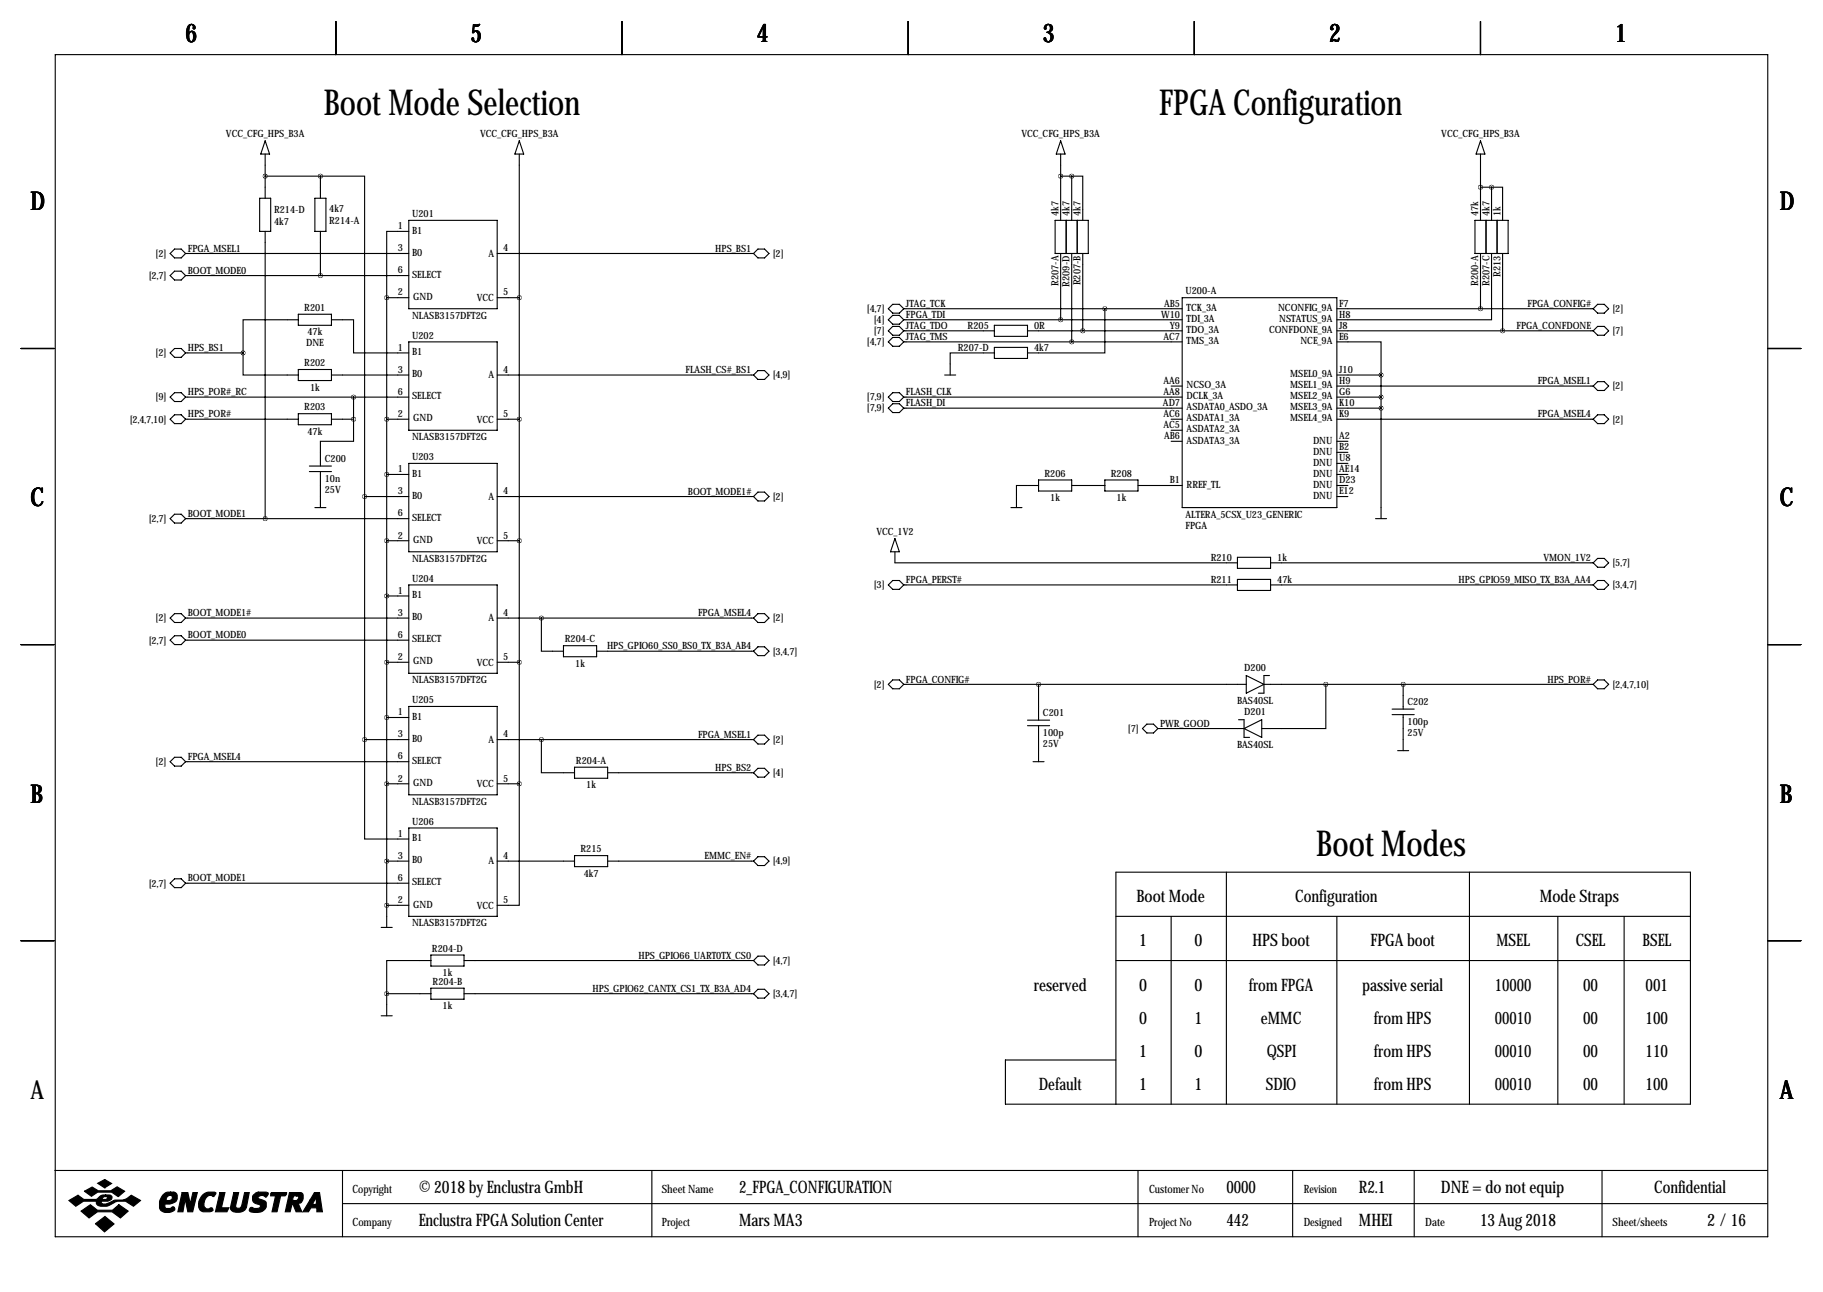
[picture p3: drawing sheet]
<svg xmlns="http://www.w3.org/2000/svg" width="419mm" height="297mm" viewBox="0 0 419 297" stroke-linecap="round" stroke-linejoin="round" font-family="sans-serif">
<g fill="none" stroke="#000" stroke-width=".25">
<path d="M12.7 12.6h393.7v271.7h-393.7zM77.2 4.9v7.7M143 4.9v7.7M208.8 4.9v7.7M274.6 4.9v7.7M340.4 4.9v7.7M61 35.4v10.2M61 32.4l1 3h-2.1zM119.4 32.4l1 3h-2zM119.4 35.4v144.8M243.8 35.4v15.3M243.8 32.4l1.1 3h-2.1z"/>
<path d="M340.4 35.4v15.3M340.4 32.4l1 3h-2.1zM39.1 58.3l1-1h1.6l1 1-1 1h-1.6zM42.7 58.3h51.3M59.7 45.6h2.5v7.6h-2.5zM61 53.2v66M61 40.5h12.7M72.4 45.6h2.5v7.6h-2.5zM73.7 40.5h10.1v73.7M73.7 40.5v5.1M73.7 53.2v10.2M94 53.2h-5.1v15.2"/>
<path d="M94 50.7h20.3v20.3h-20.3zM114.3 58.3h58.9M173.2 58.3l1-1h1.6l1 1-1 1h-1.6zM242.6 50.7h7.6v7.6h-7.6zM243.8 58.3v15.2M243.8 40.5h2.6M245.1 50.7v7.6M246.4 40.5h2.5v10.2M246.4 40.5v10.2M246.4 58.3v20.3M247.6 50.7v7.6M248.9 58.3v17.8"/>
<path d="M339.1 50.7h7.6v7.6h-7.6zM340.4 58.3v12.7M340.4 43h2.5M341.6 50.7v7.6M342.9 43h2.5v7.7M342.9 58.3v15.2h-35.6M342.9 43v7.7M344.2 50.7v7.6M345.4 58.3v17.8M39.1 63.4l1-1.1h1.6l1 1.1-1 1h-1.6zM42.7 63.4h51.3M68.6 73.5h-12.7v7.6"/>
<path d="M68.6 72.2h7.6v2.6h-7.6zM76.2 73.5h5.1v7.6h12.7M88.9 68.4h5.1M88.9 68.4v144.8M94 78.6h20.3v20.3h-20.3zM114.3 68.4h5.1M204.2 78.6l1-1h1.6l1 1-1 1h-1.6zM204.2 71l1-1h1.6l1 1-1 1h-1.6zM204.2 76.1l1-1.1h1.6l1 1.1-1 1h-1.6zM204.2 73.5l1-1h1.6l1 1-1 1h-1.6zM207.8 71h64M207.8 73.5h64"/>
<path d="M207.8 76.1h20.8M207.8 78.6h64M228.6 74.8h7.6v2.5h-7.6zM228.6 79.9h7.6v2.5h-7.6zM236.2 76.1h35.6M254 71v10.1h-17.8M271.8 68.4h35.5v48.3h-35.5zM307.3 78.6h10.2v7.6M307.3 71h59M307.3 76.1h59M366.3 71l1-1h1.5l1 1-1 1h-1.5zM366.3 76.1l1-1.1h1.5l1 1.1-1 1h-1.5z"/>
<path d="M4.8 80.1h7.6M39.1 81.1l1-1h1.6l1 1-1 1.1h-1.6zM39.1 96.4l1-1h1.6l1 1-1 1h-1.6zM39.1 91.3l1-1h1.6l1 1-1 1h-1.6zM42.7 91.3h51.3M42.7 96.4h25.9M42.7 81.1h13.2M55.9 81.1v5.1h12.7M68.6 84.9h7.6v2.6h-7.6zM68.6 95.1h7.6v2.5h-7.6zM76.2 96.4h5.1M76.2 86.2h17.8"/>
<path d="M81.3 96.4v5.1h-7.6v5.6M81.3 91.3v5.1M88.9 96.4h5.1M114.3 96.4h5.1M114.3 86.2h58.9M174.2 85.2h1.6l1 1-1 1h-1.6l-1-1zM204.2 93.8l1-1h1.6l1 1-1 1.1h-1.6zM204.2 91.3l1-1h1.6l1 1-1 1h-1.6zM207.8 91.3h64M207.8 93.8h64M217.2 86.2h2.5M228.6 81.1h-10.2v5.1"/>
<path d="M269.2 88.8h2.6M269.2 96.4h2.6M269.2 98.9h2.6M307.3 88.8h59M307.3 91.3h10.2M307.3 93.8h10.2M307.3 96.4h59M307.3 86.2h10.2M317.5 86.2v33M367.3 87.7h1.5l1 1.1-1 1h-1.5l-1-1zM367.3 95.4h1.5l1 1-1 1h-1.5l-1-1zM406.4 80.1h7.6"/>
<path d="M39.1 119.2l1-1h1.6l1 1-1 1.1h-1.6zM42.7 119.2h51.3M71.1 107.1h5.1M71.1 108.4h5.1M72.4 116.7h2.5M73.7 108.4v8.3M83.8 114.2h10.2M83.8 114.2v55.8M88.9 109.1h5.1M94 106.5h20.3v20.4h-20.3zM114.3 114.2h58.9M174.2 113.1h1.6l1 1.1-1 1h-1.6l-1-1z"/>
<path d="M232.4 116.7h2.5M238.8 111.6h-5.1v5.1M238.8 110.3h7.6v2.6h-7.6zM246.4 111.6h7.6M254 110.3h7.6v2.6h-7.6zM261.6 111.6h10.2M269.2 101.5h2.6M307.3 101.5h2.6M307.3 111.6h2.6M307.3 104h2.6M307.3 106.5h2.6M307.3 109.1h2.6"/>
<path d="M307.3 114.2h2.6M316.2 119.2h2.6M88.9 124.3h5.1M88.9 137h5.1M94 134.5h20.3v20.3h-20.3zM114.3 124.3h5.1M204.2 134.5l1-1h1.6l1 1-1 1h-1.6zM205.7 123.8l1.1 3.1h-2.1zM205.7 126.9v2.5h78.8M207.8 134.5h76.7M284.5 128.1h7.6v2.6h-7.6zM284.5 133.2h7.6v2.5h-7.6z"/>
<path d="M292.1 134.5h74.2M292.1 129.4h74.2M366.3 134.5l1-1h1.5l1 1-1 1h-1.5zM366.3 129.4l1-1h1.5l1 1-1 1h-1.5zM4.8 148.2h7.6M39.1 147.2l1-1h1.6l1 1-1 1h-1.6zM39.1 142.1l1-1h1.6l1 1-1 1h-1.6zM42.7 142.1h51.3M42.7 147.2h51.3M88.9 152.3h5.1M114.3 142.1h58.9M114.3 152.3h5.1"/>
<path d="M124.5 142.1v7.6h5M129.5 148.4h7.7v2.6h-7.7zM137.2 149.7h36M173.2 142.1l1-1h1.6l1 1-1 1h-1.6zM174.2 148.7h1.6l1 1-1 1h-1.6l-1-1zM204.2 157.3l1-1h1.6l1 1-1 1.1h-1.6zM207.8 157.3h78.7M238.8 157.3v8.3M286.5 155.3l4.1 2-4.1 2.1zM290.6 157.3h75.7M291.8 155.3h-1.2v4.1h-1.3M304.8 157.3v10.2h-14.7"/>
<path d="M322.6 157.3v5.7M367.3 156.3h1.5l1 1-1 1.1h-1.5l-1-1.1zM406.4 148.2h7.6M39.1 175.1l1-1h1.6l1 1-1 1h-1.6zM42.7 175.1h51.3M83.8 170v22.9h10.2M83.8 170h10.2M88.9 165h5.1M94 162.4h20.3v20.3h-20.3zM114.3 170h58.9M124.5 170v7.7h7.6M132.1 176.4h7.6v2.5h-7.6z"/>
<path d="M139.7 177.7h33.5M174.2 169h1.6l1 1-1 1.1h-1.6l-1-1.1zM174.2 176.6h1.6l1 1.1-1 1h-1.6l-1-1zM236.2 165.6h5.1M236.2 166.8h5.1M237.5 175.1h2.5M238.8 166.8v8.3M262.6 167.5l1.1-1h1.5l1 1-1 1h-1.5zM266.2 167.5h19.8M284.7 165.5h1.3v4h1.3M286 167.5l4.1-2v4zM320 163h5.1"/>
<path d="M320 164.3h5.1M321.3 172.6h2.5M322.6 164.3v8.3M88.9 180.2h5.1M88.9 198h5.1M94 190.4h20.3v20.3h-20.3zM114.3 180.2h5.1M114.3 198h17.8M119.4 180.2v27.9h-5.1M132.1 196.7h7.6v2.5h-7.6zM139.7 198h33.5M174.2 197h1.6l1 1-1 1h-1.6l-1-1z"/>
<path d="M4.8 216.3h7.6M39.1 203.1l1-1.1h1.6l1 1.1-1 1h-1.6zM42.7 203.1h51.3M87.6 213.2h2.6M88.9 208.1h5.1M99.1 219.6h7.6v2.5h-7.6zM174.2 219.8h1.6l1 1-1 1.1h-1.6l-1-1.1zM256.5 210.7h132.1M269.2 210.7v43.2M281.9 200.5v53.4M307.3 210.7v43.2M337.8 200.5v53.4"/>
<path d="M358.1 210.7v43.2M373.4 210.7v43.2M406.4 216.3h7.6M87.6 233.5h2.6M88.9 228.5h10.2M88.9 228.5v5M99.1 220.8h-10.2v7.7M99.1 227.2h7.6v2.5h-7.6zM106.7 220.8h66.5M106.7 228.5h66.5M174.2 227.4h1.6l1 1.1-1 1h-1.6l-1-1zM256.5 220.8h132.1"/>
<path d="M256.5 243.7h-25.4v10.2h157.5v-53.4h-132.1v53.4M12.6 269.1h393.7M78.7 269.1v15.2M78.7 276.7h327.6M149.9 269.1v15.2M261.6 269.1v15.2M297.2 269.1v15.2M325.1 269.1v15.2M368.3 269.1v15.2"/>
</g>
<g fill="#000" stroke="#000" stroke-width=".25">
<path d="M15.8 276l2.1-1.2 1.4 1h2.8l.3-.2a1.77 1.77 0 0 1 1.9-.9v.4l-.6 .2-.2 .5h.9l.3-.6-.4-.1v-.4h.9a.59 .59 0 0 1 .6 .7l-.2 .4-.8 .4h-1.4l-.1 .1 .1 .4a3.2 3.2 0 0 0 2.7-.7l.3-.1a4 4 0 0 0 3.8-1.1l2.1 1.2-1.6 1.3a4 4 0 0 0-5.5-.2 2.66 2.66 0 0 1-2.9-.2l-.1-.7h-3l-1.8 1.1zM19.4 273.9l1.8-1 1.4 .9h2.9l1.4-.9 1.8 1-1.5 1.2-1.5-1h-3.2l-1.5 .9zM22.5 272l1.6-.8 1.6 .9-1.6 1zM18.6 278.4l2.2-1.4 1.6 1.2h3.5l1.4-1.2 2.2 1.4-1.8 1.6-1.9-1.4h-3.4l-1.9 1.4zM37.4 274.7a1.75 1.75 0 0 1 1.8-.6v.7a.82 .82 0 0 0-.8 1.2h.6a.6 .6 0 0 0 .6-.5 .6 .6 0 0 0-.4-.7v-.7h.8l.5 .3a1.61 1.61 0 0 1 0 1.7 1.61 1.61 0 0 1-1.5 .7h-1v.9l.2 .1h.9l.7-.4 .4 .4a1.06 1.06 0 0 1-1.3 1 1.82 1.82 0 0 1-2.2-1.1 3.5 3.5 0 0 1 .7-3zM41.9 274.2h1.3l.5 2.6 .6-2.6h1.1l-1.1 4.4h-1.1l-.6-2.9-.5 2.9h-1.2zM46.7 274.6a2.78 2.78 0 0 1 2.9-.4l-.4 .9a1.32 1.32 0 0 0-2.1 .8l-.2 .8a.98 .98 0 0 0 1.1 1.2 .55 .55 0 0 1 .6-.2 .55 .55 0 0 1 .4 .6l-.7 .3-1.8-.1a1.79 1.79 0 0 1-.8-2.3zM50.5 274.2h1.2l-.8 3.5h1.7l-.4 .9h-2.7zM53.7 274.2h1.2l-.7 3.1a.73 .73 0 0 0 .7 .5 .73 .73 0 0 0 .7-.6l.6-3h1.1l-.7 3.4a2.28 2.28 0 0 1-3.6 .4v-.4zM58.3 274.7l.8-.6h2.1l.5 .2v.2l-.6 .7a.96 .96 0 0 0-1-.4 .96 .96 0 0 0-.8 .6l1.7 .8a1.71 1.71 0 0 1-.1 1.8 1.71 1.71 0 0 1-1.7 .8l-1.4-.2a.51 .51 0 0 1-.4-.7 .51 .51 0 0 1 .8-.2l1 .1a.52 .52 0 0 0 .6-.2 .52 .52 0 0 0-.2-.7 1.39 1.39 0 0 1-1.4-.6 1.39 1.39 0 0 1 .1-1.6zM62.2 274.4l.2-.2h3.5l-.1 .4-.3 .3h-1l-.8 3.7h-1.2l.8-3.7h-1.1zM66.5 274.2h1.7v.7h-.7l-.2 1.1h.9l.3-.3a.44 .44 0 0 0 .1-.5 .44 .44 0 0 0-.4-.3v-.7h1l.3 .2 .2 .3v.9a1.03 1.03 0 0 1-1.2 1l.9 2h-1.3l-.8-1.8h-.1l-.5 1.8h-1.1z"/>
<path d="M72.3 274.2h1.2l.6 4.4h-1.3v-.9h-1.3l-.6 .9h-1.3l1.7-2.7h1l-.4 .8 .2 .2h.4l.2-.2v-1.5l-.4 .7h-1zM21.9 281.3l2.2-1.6 2.1 1.7-2.2 1.8z"/>
</g>
<path d="M340.3 43a.05 .05 0 0 0 .1 0 .05 .05 0 0 0-.1 0zM246.3 78.6a.05 .05 0 0 0 .1 0 .05 .05 0 0 0-.1 0zM243.8 73.5a.05 .05 0 0 0 .1 0 .05 .05 0 0 0-.1 0zM243.8 40.5a.05 .05 0 0 0 .1 0 .05 .05 0 0 0-.1 0zM345.4 76.1a.05 .05 0 0 0 .1 0 .05 .05 0 0 0-.1 0zM60.9 119.2a.05 .05 0 0 0 .1 0 .05 .05 0 0 0-.1 0zM340.3 71a.05 .05 0 0 0 .1 0 .05 .05 0 0 0-.1 0zM60.9 40.5a.05 .05 0 0 0 .1 0 .05 .05 0 0 0-.1 0zM73.6 63.4a.05 .05 0 0 0 .1 0 .05 .05 0 0 0-.1 0zM73.6 40.5a.05 .05 0 0 0 .1 0 .05 .05 0 0 0-.1 0zM124.4 170a.05 .05 0 0 0 .1 0 .05 .05 0 0 0-.1 0zM119.3 68.4a.05 .05 0 0 0 .1 0 .05 .05 0 0 0-.1 0zM119.3 124.3a.05 .05 0 0 0 .1 0 .05 .05 0 0 0-.1 0zM119.3 152.3a.05 .05 0 0 0 .1 0 .05 .05 0 0 0-.1 0zM83.8 114.2a.05 .05 0 0 0 .1 0 .05 .05 0 0 0-.1 0zM238.7 157.3a.05 .05 0 0 0 .1 0 .05 .05 0 0 0-.1 0zM322.5 157.3a.05 .05 0 0 0 .1 0 .05 .05 0 0 0-.1 0zM124.4 142.1a.05 .05 0 0 0 .1 0 .05 .05 0 0 0-.1 0zM119.3 180.2a.05 .05 0 0 0 .1 0 .05 .05 0 0 0-.1 0zM83.8 170a.05 .05 0 0 0 .1 0 .05 .05 0 0 0-.1 0zM119.3 96.4a.05 .05 0 0 0 .1 0 .05 .05 0 0 0-.1 0zM55.8 81.1a.05 .05 0 0 0 .1 0 .05 .05 0 0 0-.1 0zM81.2 96.4a.05 .05 0 0 0 .1 0 .05 .05 0 0 0-.1 0zM81.2 91.3a.05 .05 0 0 0 .1 0 .05 .05 0 0 0-.1 0zM246.3 40.5a.05 .05 0 0 0 .1 0 .05 .05 0 0 0-.1 0zM248.9 76.1a.05 .05 0 0 0 .1 0 .05 .05 0 0 0-.1 0z" fill="#000" stroke="#000" stroke-width="1"/>
<g font-size="8.2">
<text x="74.4" y="26.5">Boot Mode Selection</text>
<text x="266.5" y="26.5">FPGA Configuration</text>
<text x="302.6" y="196.7">Boot Modes</text>
</g>
<g font-size="5.9">
<text x="42.7" y="9.8">6</text>
<text x="108.2" y="9.8">5</text>
<text x="174" y="9.8">4</text>
<text x="239.8" y="9.8">3</text>
<text x="305.6" y="9.8">2</text>
<text x="371.3" y="9.8">1</text>
<text x="7" y="48.4">D</text>
<text x="409.2" y="48.4">D</text>
<text x="7" y="116.4">C</text>
<text x="409.2" y="116.4">C</text>
<text x="7" y="184.5">B</text>
<text x="409.2" y="184.5">B</text>
<text x="7" y="252.6">A</text>
<text x="409.2" y="252.6">A</text>
</g>
<g font-size="4">
<text x="261.3" y="207.4">Boot Mode</text>
<text x="297.8" y="207.4">Configuration</text>
<text x="354" y="207.4">Mode Straps</text>
<text x="261.9" y="217.6">1</text>
<text x="274.6" y="217.6">0</text>
<text x="287.9" y="217.6">HPS boot</text>
<text x="315.1" y="217.6">FPGA boot</text>
<text x="344" y="217.6">MSEL</text>
<text x="362.3" y="217.6">CSEL</text>
<text x="377.6" y="217.6">BSEL</text>
<text x="237.6" y="227.7">reserved</text>
<text x="261.9" y="227.7">0</text>
<text x="274.6" y="227.7">0</text>
<text x="287.1" y="227.7">from FPGA</text>
<text x="313.2" y="227.7">passive serial</text>
<text x="343.7" y="227.7">10000</text>
<text x="363.9" y="227.7">00</text>
<text x="378.3" y="227.7">001</text>
<text x="261.9" y="235.4">0</text>
<text x="274.6" y="235.4">1</text>
<text x="289.9" y="235.4">eMMC</text>
<text x="315.9" y="235.4">from HPS</text>
<text x="343.7" y="235.4">00010</text>
<text x="363.9" y="235.4">00</text>
<text x="378.3" y="235.4">100</text>
<text x="261.9" y="243">1</text>
<text x="274.6" y="243">0</text>
<text x="291.2" y="243">QSPI</text>
<text x="315.9" y="243">from HPS</text>
<text x="343.7" y="243">00010</text>
<text x="363.9" y="243">00</text>
<text x="378.3" y="243">110</text>
<text x="238.8" y="250.6">Default</text>
<text x="261.9" y="250.6">1</text>
<text x="274.6" y="250.6">1</text>
<text x="291" y="250.6">SDIO</text>
<text x="315.9" y="250.6">from HPS</text>
<text x="343.7" y="250.6">00010</text>
<text x="363.9" y="250.6">00</text>
<text x="378.3" y="250.6">100</text>
<text x="96.3" y="274.2">© 2018 by Enclustra GmbH</text>
<text x="169.9" y="274.2">2_FPGA_CONFIGURATION</text>
<text x="281.9" y="274.2">0000</text>
<text x="312.4" y="274.2">R2.1</text>
<text x="331.3" y="274.2">DNE = do not equip</text>
<text x="380.3" y="274.2">Confidential</text>
<text x="96.3" y="281.8">Enclustra FPGA Solution Center</text>
<text x="169.9" y="281.8">Mars MA3</text>
<text x="281.9" y="281.8">442</text>
<text x="312.4" y="281.8">MHEI</text>
<text x="340.3" y="281.8">13 Aug 2018</text>
<text x="392.5" y="281.8">2 / 16</text>
</g>
<g font-size="2.6">
<text x="81" y="274.2">Copyright</text>
<text x="152.1" y="274.2">Sheet Name</text>
<text x="264.2" y="274.2">Customer No</text>
<text x="299.7" y="274.2">Revision</text>
<text x="81" y="281.8">Company</text>
<text x="152.1" y="281.8">Project</text>
<text x="264.2" y="281.8">Project No</text>
<text x="299.7" y="281.8">Designed</text>
<text x="327.7" y="281.8">Date</text>
<text x="370.7" y="281.8">Sheet/sheets</text>
</g>
<g font-size="2.3">
<text x="51.9" y="31.6">VCC_CFG_HPS_B3A</text>
<text x="110.4" y="31.6">VCC_CFG_HPS_B3A</text>
<text x="234.8" y="31.6">VCC_CFG_HPS_B3A</text>
<text x="331.3" y="31.6">VCC_CFG_HPS_B3A</text>
<text x="63" y="48.9">R214-D</text>
<text x="63" y="51.7">4k7</text>
<text x="75.7" y="51.4">R214-A</text>
<text x="75.7" y="48.6">4k7</text>
<text x="91.4" y="52.7">1</text>
<text x="94.7" y="53.7">B1</text>
<text x="94.7" y="49.9">U201</text>
<text x="243.3" y="49.6" transform="rotate(-90 243.3 49.6)">4k7</text>
<text x="245.9" y="49.6" transform="rotate(-90 245.9 49.6)">4k7</text>
<text x="248.4" y="49.6" transform="rotate(-90 248.4 49.6)">4k7</text>
<text x="339.9" y="49.6" transform="rotate(-90 339.9 49.6)">47k</text>
<text x="342.4" y="49.6" transform="rotate(-90 342.4 49.6)">4k7</text>
<text x="344.9" y="49.6" transform="rotate(-90 344.9 49.6)">1k</text>
<text x="35.8" y="59">[2]</text>
<text x="43.2" y="57.9">FPGA_MSEL1</text>
<text x="91.4" y="57.8">3</text>
<text x="94.7" y="58.8">B0</text>
<text x="112.3" y="59">A</text>
<text x="115.7" y="57.8">4</text>
<text x="164.4" y="57.9">HPS_BS1</text>
<text x="177.6" y="59">[2]</text>
<text x="34.2" y="64.1">[2,7]</text>
<text x="43.2" y="63">BOOT_MODE0</text>
<text x="91.4" y="62.9">6</text>
<text x="94.7" y="63.9">SELECT</text>
<text x="243.3" y="65.7" transform="rotate(-90 243.3 65.7)">R207-A</text>
<text x="245.9" y="65.9" transform="rotate(-90 245.9 65.9)">R209-D</text>
<text x="248.4" y="65.6" transform="rotate(-90 248.4 65.6)">R207-B</text>
<text x="339.9" y="65.7" transform="rotate(-90 339.9 65.7)">R200-A</text>
<text x="342.4" y="65.7" transform="rotate(-90 342.4 65.7)">R207-C</text>
<text x="344.9" y="63.7" transform="rotate(-90 344.9 63.7)">R213</text>
<text x="70" y="71.5">R201</text>
<text x="91.4" y="67.9">2</text>
<text x="95" y="69">GND</text>
<text x="109.6" y="69.2">VCC</text>
<text x="115.7" y="67.9">5</text>
<text x="199.3" y="71.7">[4,7]</text>
<text x="208.3" y="70.6">JTAG_TCK</text>
<text x="267.6" y="70.5">AB5</text>
<text x="272.5" y="67.7">U200-A</text>
<text x="272.8" y="71.5">TCK_3A</text>
<text x="293.8" y="71.5">NCONFIG_9A</text>
<text x="307.8" y="70.5">F7</text>
<text x="351.2" y="70.6">FPGA_CONFIG#</text>
<text x="370.7" y="71.7">[2]</text>
<text x="70.7" y="77.1">47k</text>
<text x="94.7" y="73.3">NLASB3157DFT2G</text>
<text x="94.7" y="77.8">U202</text>
<text x="200.9" y="76.8">[7]</text>
<text x="200.9" y="74.3">[4]</text>
<text x="208.3" y="75.7">JTAG_TDO</text>
<text x="208.3" y="73.1">FPGA_TDI</text>
<text x="222.5" y="75.6">R205</text>
<text x="237.7" y="75.6">0R</text>
<text x="267" y="73">W10</text>
<text x="268.9" y="75.6">Y9</text>
<text x="272.8" y="74">TDI_3A</text>
<text x="272.8" y="76.6">TDO_3A</text>
<text x="291.7" y="76.6">CONFDONE_9A</text>
<text x="294.1" y="74">NSTATUS_9A</text>
<text x="307.8" y="73">H8</text>
<text x="307.8" y="75.6">J8</text>
<text x="348.6" y="75.7">FPGA_CONFDONE</text>
<text x="370.7" y="76.8">[7]</text>
<text x="35.8" y="81.9">[2]</text>
<text x="43.2" y="80.7">HPS_BS1</text>
<text x="70.4" y="79.6">DNE</text>
<text x="91.4" y="80.6">1</text>
<text x="94.7" y="81.7">B1</text>
<text x="199.3" y="79.4">[4,7]</text>
<text x="208.3" y="78.2">JTAG_TMS</text>
<text x="220.2" y="80.6">R207-D</text>
<text x="237.7" y="80.6">4k7</text>
<text x="267.5" y="78.1">AC7</text>
<text x="272.8" y="79.1">TMS_3A</text>
<text x="299" y="79.1">NCE_9A</text>
<text x="307.8" y="78.1">E6</text>
<text x="70" y="84.2">R202</text>
<text x="71.3" y="89.8">1k</text>
<text x="91.4" y="85.7">3</text>
<text x="94.7" y="86.7">B0</text>
<text x="112.3" y="87">A</text>
<text x="115.7" y="85.7">4</text>
<text x="157.6" y="85.8">FLASH_CS#_BS1</text>
<text x="177.6" y="87">[4,9]</text>
<text x="267.5" y="88.3">AA6</text>
<text x="272.8" y="89.3">NCSO_3A</text>
<text x="296.6" y="86.7">MSEL0_9A</text>
<text x="296.6" y="89.3">MSEL1_9A</text>
<text x="307.8" y="85.7">J10</text>
<text x="307.8" y="88.3">H9</text>
<text x="353.5" y="88.4">FPGA_MSEL1</text>
<text x="370.7" y="89.5">[2]</text>
<text x="35.8" y="92.1">[9]</text>
<text x="43.2" y="96">HPS_POR#</text>
<text x="43.2" y="90.9">HPS_POR#_RC</text>
<text x="70" y="94.3">R203</text>
<text x="91.4" y="90.8">6</text>
<text x="91.4" y="95.9">2</text>
<text x="94.7" y="91.8">SELECT</text>
<text x="115.7" y="95.9">5</text>
<text x="199.3" y="94.6">[7,9]</text>
<text x="199.3" y="92.1">[7,9]</text>
<text x="208.3" y="93.4">FLASH_DI</text>
<text x="208.3" y="90.9">FLASH_CLK</text>
<text x="267.4" y="93.3">AD7</text>
<text x="267.5" y="90.8">AA8</text>
<text x="267.5" y="95.9">AC6</text>
<text x="272.8" y="91.8">DCLK_3A</text>
<text x="272.8" y="94.4">ASDATA0_ASDO_3A</text>
<text x="296.6" y="91.8">MSEL2_9A</text>
<text x="296.6" y="94.4">MSEL3_9A</text>
<text x="307.8" y="90.8">G6</text>
<text x="307.8" y="93.3">K10</text>
<text x="307.8" y="95.9">K9</text>
<text x="353.5" y="96">FPGA_MSEL4</text>
<text x="29.8" y="97.1">[2,4,7,10]</text>
<text x="70.7" y="99.9">47k</text>
<text x="94.7" y="101.2">NLASB3157DFT2G</text>
<text x="95" y="96.9">GND</text>
<text x="109.6" y="97.1">VCC</text>
<text x="267.5" y="98.4">AC5</text>
<text x="267.6" y="101">AB6</text>
<text x="272.8" y="96.9">ASDATA1_3A</text>
<text x="272.8" y="99.4">ASDATA2_3A</text>
<text x="272.8" y="102">ASDATA3_3A</text>
<text x="296.6" y="96.9">MSEL4_9A</text>
<text x="301.9" y="102">DNU</text>
<text x="307.8" y="101">A2</text>
<text x="370.7" y="97.1">[2]</text>
<text x="74.7" y="106.3">C200</text>
<text x="94.7" y="105.8">U203</text>
<text x="301.9" y="104.5">DNU</text>
<text x="301.9" y="107.1">DNU</text>
<text x="307.8" y="103.5">B2</text>
<text x="307.8" y="106">U8</text>
<text x="74.7" y="110.9">10n</text>
<text x="74.7" y="113.4">25V</text>
<text x="91.4" y="108.6">1</text>
<text x="91.4" y="113.7">3</text>
<text x="94.7" y="109.6">B1</text>
<text x="115.7" y="113.7">4</text>
<text x="158.1" y="113.8">BOOT_MODE1#</text>
<text x="240.1" y="109.6">R206</text>
<text x="255.4" y="109.6">R208</text>
<text x="268.9" y="111.1">B1</text>
<text x="272.8" y="112.1">RREF_TL</text>
<text x="301.9" y="109.6">DNU</text>
<text x="301.9" y="112.1">DNU</text>
<text x="307.8" y="108.6">AE14</text>
<text x="307.8" y="111.1">D23</text>
<text x="307.8" y="113.7">E12</text>
<text x="43.2" y="118.8">BOOT_MODE1</text>
<text x="91.4" y="118.7">6</text>
<text x="94.7" y="114.7">B0</text>
<text x="94.7" y="119.8">SELECT</text>
<text x="112.3" y="114.9">A</text>
<text x="177.6" y="114.9">[2]</text>
<text x="241.5" y="115.2">1k</text>
<text x="256.7" y="115.2">1k</text>
<text x="272.5" y="119">ALTERA_5CSX_U23_GENERIC</text>
<text x="301.9" y="114.7">DNU</text>
<text x="34.2" y="120">[2,7]</text>
<text x="91.4" y="123.8">2</text>
<text x="95" y="124.8">GND</text>
<text x="109.6" y="125.1">VCC</text>
<text x="115.7" y="123.8">5</text>
<text x="201.5" y="123">VCC_1V2</text>
<text x="272.5" y="121.5">FPGA</text>
<text x="94.7" y="129.2">NLASB3157DFT2G</text>
<text x="278.3" y="128.9">R210</text>
<text x="293.6" y="128.9">1k</text>
<text x="354.8" y="129">VMON_1V2</text>
<text x="370.7" y="130.2">[5,7]</text>
<text x="91.4" y="136.5">1</text>
<text x="94.7" y="137.5">B1</text>
<text x="94.7" y="133.7">U204</text>
<text x="200.9" y="135.2">[3]</text>
<text x="208.3" y="134.1">FPGA_PERST#</text>
<text x="278.3" y="134">R211</text>
<text x="293.6" y="134">47k</text>
<text x="335.3" y="134.1">HPS_GPIO59_MISO_TX_B3A_AA4</text>
<text x="370.7" y="135.2">[3,4,7]</text>
<text x="35.8" y="142.9">[2]</text>
<text x="43.2" y="141.7">BOOT_MODE1#</text>
<text x="91.4" y="141.6">3</text>
<text x="94.7" y="142.6">B0</text>
<text x="112.3" y="142.9">A</text>
<text x="115.7" y="141.6">4</text>
<text x="160.5" y="141.7">FPGA_MSEL4</text>
<text x="177.6" y="142.9">[2]</text>
<text x="34.2" y="147.9">[2,7]</text>
<text x="43.2" y="146.8">BOOT_MODE0</text>
<text x="91.4" y="146.7">6</text>
<text x="94.7" y="147.7">SELECT</text>
<text x="129.9" y="147.7">R204-C</text>
<text x="139.5" y="149.3">HPS_GPIO60_SS0_BS0_TX_B3A_AB4</text>
<text x="91.4" y="151.8">2</text>
<text x="95" y="152.8">GND</text>
<text x="109.6" y="153">VCC</text>
<text x="115.7" y="151.8">5</text>
<text x="132.2" y="153.3">1k</text>
<text x="177.6" y="150.5">[3,4,7]</text>
<text x="286.1" y="154.3">D200</text>
<text x="94.7" y="161.7">U205</text>
<text x="94.7" y="157.1">NLASB3157DFT2G</text>
<text x="200.9" y="158.1">[2]</text>
<text x="208.3" y="156.9">FPGA_CONFIG#</text>
<text x="284.4" y="161.9">BAS40SL</text>
<text x="355.8" y="156.9">HPS_POR#</text>
<text x="370.7" y="158.1">[2,4,7,10]</text>
<text x="91.4" y="164.5">1</text>
<text x="94.7" y="165.5">B1</text>
<text x="239.8" y="164.7">C201</text>
<text x="266.7" y="167.1">PWR_GOOD</text>
<text x="286.1" y="164.5">D201</text>
<text x="323.6" y="162.2">C202</text>
<text x="323.6" y="166.7">100p</text>
<text x="91.4" y="169.5">3</text>
<text x="94.7" y="170.6">B0</text>
<text x="112.3" y="170.8">A</text>
<text x="115.7" y="169.5">4</text>
<text x="160.5" y="169.6">FPGA_MSEL1</text>
<text x="177.6" y="170.8">[2]</text>
<text x="239.8" y="169.3">100p</text>
<text x="239.8" y="171.8">25V</text>
<text x="259.3" y="168.3">[7]</text>
<text x="284.4" y="172.1">BAS40SL</text>
<text x="323.6" y="169.3">25V</text>
<text x="35.8" y="175.9">[2]</text>
<text x="43.2" y="174.7">FPGA_MSEL4</text>
<text x="91.4" y="174.6">6</text>
<text x="91.4" y="179.7">2</text>
<text x="94.7" y="175.6">SELECT</text>
<text x="115.7" y="179.7">5</text>
<text x="132.4" y="175.6">R204-A</text>
<text x="164.4" y="177.3">HPS_BS2</text>
<text x="177.6" y="178.4">[4]</text>
<text x="94.7" y="185">NLASB3157DFT2G</text>
<text x="95" y="180.7">GND</text>
<text x="109.6" y="181">VCC</text>
<text x="134.8" y="181.2">1k</text>
<text x="94.7" y="189.6">U206</text>
<text x="91.4" y="192.4">1</text>
<text x="91.4" y="197.5">3</text>
<text x="94.7" y="193.4">B1</text>
<text x="115.7" y="197.5">4</text>
<text x="133.5" y="195.9">R215</text>
<text x="162" y="197.6">EMMC_EN#</text>
<text x="34.2" y="203.8">[2,7]</text>
<text x="43.2" y="202.7">BOOT_MODE1</text>
<text x="91.4" y="202.6">6</text>
<text x="94.7" y="198.5">B0</text>
<text x="94.7" y="203.6">SELECT</text>
<text x="112.3" y="198.7">A</text>
<text x="134.2" y="201.5">4k7</text>
<text x="177.6" y="198.7">[4,9]</text>
<text x="91.4" y="207.6">2</text>
<text x="95" y="208.7">GND</text>
<text x="109.6" y="208.9">VCC</text>
<text x="115.7" y="207.6">5</text>
<text x="94.7" y="213">NLASB3157DFT2G</text>
<text x="99.3" y="218.8">R204-D</text>
<text x="146.8" y="220.4">HPS_GPIO66_UART0TX_CS0</text>
<text x="177.6" y="221.6">[4,7]</text>
<text x="99.5" y="226.4">R204-B</text>
<text x="101.8" y="224.4">1k</text>
<text x="101.8" y="232">1k</text>
<text x="136.2" y="228.1">HPS_GPIO62_CANTX_CS1_TX_B3A_AD4</text>
<text x="177.6" y="229.2">[3,4,7]</text>
</g>
</svg>
